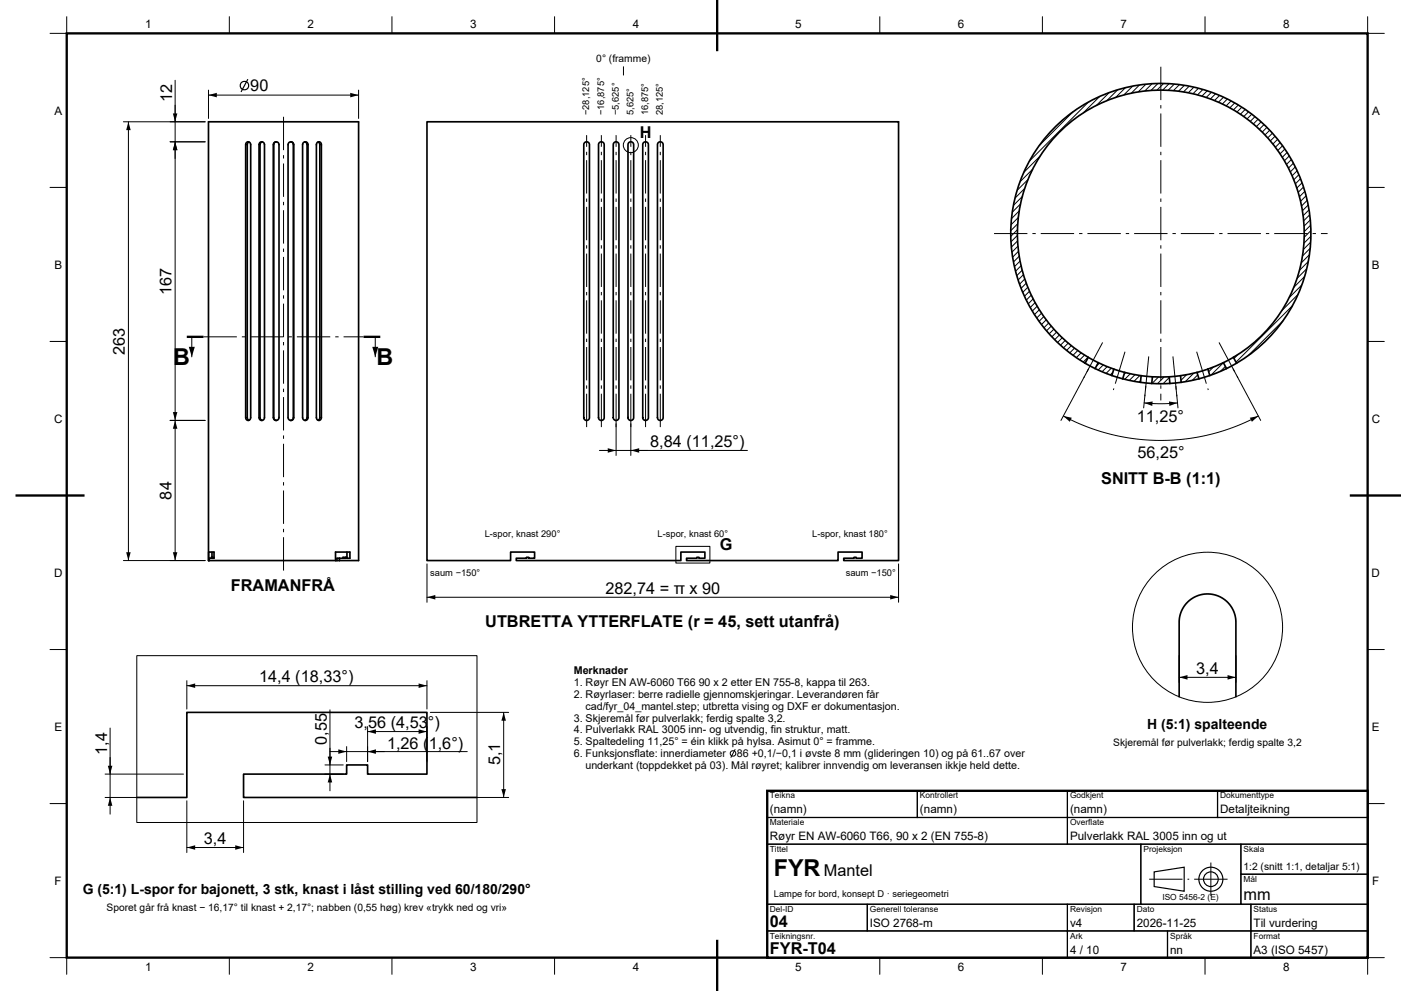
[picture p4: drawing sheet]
<svg xmlns="http://www.w3.org/2000/svg" width="420mm" height="297mm" viewBox="0 0 420 297" stroke-linecap="round" stroke-linejoin="round" font-family="sans-serif">
<g fill="none" stroke="#000" stroke-width=".5">
<path d="M62.5 36.5h45v131.5h-45zM128 36.5h141.4v131.5h-16.5v-.7h3.1v-.3h.7v.3h1.7v-1.9h-7.2v2.6h-45.4v-.7h3.1v-.3h.6v.3h1.8v-1.9h-7.2v2.6h-49.3v-.7h3.1v-.3h.6v.3h1.8v-1.9h-7.2v2.6h-25.1zM73.9 42.7a.75 .75 0 0 1 .9-.1 .75 .75 0 0 1 .4 .8v81.8a.76 .76 0 0 1-.8 .8 .76 .76 0 0 1-.7-.8v-81.8zM74.6 42.5l-.5 .9v81.8l.5 .8M78 42.7a.81 .81 0 0 1 .8-.1 .81 .81 0 0 1 .5 .8v81.8a.81 .81 0 0 1-.8 .8 .81 .81 0 0 1-.8-.8v-81.8zM78.6 42.5l-.5 .3-.1 .6v81.8l.1 .5 .5 .3M82.8 42.5l-.6 .3-.2 .6v81.8l.2 .5 .6 .3M82.8 42.5l.6 .3 .2 .6v81.8l-.2 .5-.6 .3M86.6 42.8a.85 .85 0 0 1 .9-.2 .85 .85 0 0 1 .5 .8v81.8a.85 .85 0 0 1-.8 .8 .85 .85 0 0 1-.8-.8v-81.8zM87.2 42.5l.6 .3 .2 .6v81.8l-.2 .5-.6 .3M90.9 42.8a.81 .81 0 0 1 .9-.2 .81 .81 0 0 1 .5 .8v81.8a.81 .81 0 0 1-.8 .8 .81 .81 0 0 1-.8-.8v-81.8zM91.4 42.5l.5 .3 .2 .6v81.8l-.2 .5-.5 .3"/>
<path d="M95.1 42.7a.74 .74 0 0 1 .9-.1 .74 .74 0 0 1 .3 .8v81.8a.76 .76 0 0 1-.7 .8 .76 .76 0 0 1-.8-.8v-81.8zM95.4 42.5l.5 .9v81.8l-.5 .8M175.2 42.8l1-.2 .5 .8v81.8l-.2 .5-.6 .3-.6-.2-.3-.6v-81.9zM179.7 42.8l.9-.2 .5 .8v81.8l-.2 .5-.6 .3-.6-.2-.3-.6v-81.9zM184.1 42.8l.9-.2 .5 .8v81.8l-.2 .5-.6 .3-.6-.2-.3-.6v-81.9zM188.5 42.8l.9-.2 .6 .7v81.9l-.3 .6-.6 .2-.6-.2-.2-.6v-81.9zM192.9 42.8l1-.2 .5 .8v81.8l-.2 .5-.7 .3-.6-.2-.2-.6v-81.9zM197.3 42.8l1-.2 .5 .8v81.8l-.2 .5-.6 .3-.6-.2-.3-.6v-81.9zM325.3 108.9l3 1.6M325.3 108.9a45 45 0 0 1-11.7-67.9 45 45 0 0 1 68.8 0 45 45 0 0 1-11.7 67.9M326.2 107.1l3 1.6M326.2 107.1a43 43 0 0 1-11.1-64.8 43 43 0 0 1 65.8 0 43 43 0 0 1-11.1 64.8"/>
<path d="M326.2 107.1l-.9 1.8M328.3 110.5l5 2M329.2 108.7l4.7 1.9M329.2 108.7l-.9 1.8M333.3 112.5l3.3 1M333.9 110.6l3.3 1M333.9 110.6l-.6 1.9M336.6 113.5l5.3 1.1M337.2 111.6l4.9 1M337.2 111.6l-.6 1.9M341.9 114.6l3.4 .3M342.1 112.6l3.4 .3"/>
<path d="M342.1 112.6l-.2 2M345.3 114.9h5.4M345.5 112.9l-.2 2M345.5 112.9h5M350.5 112.9l.2 2M353.9 112.6l-3.4 .3M353.9 112.6l.2 2M354.1 114.6l-3.4 .3M358.8 111.6l-4.9 1M358.8 111.6l.6 1.9M359.4 113.5l-5.3 1.1M362.1 110.6l-3.3 1"/>
<path d="M362.1 110.6l.6 1.9M362.7 112.5l-3.3 1M366.8 108.7l-4.7 1.9M366.8 108.7l.9 1.8M367.7 110.5l-5 2M369.8 107.1l-3 1.6M369.8 107.1l.9 1.8M370.7 108.9l-3 1.6M63.5 165.4l.1 1.9h.6v-1.9h-1.6v2.6M64.2 167l-1.5 .3v.7M101.8 167.3v.7M103.7 167v.3h-2.7v.7"/>
<path d="M104 167h-1.2v.3M104 165.4v1.9h.9v-1.9h-4.3v2.6M353.5 208.8v-22.3a8.5 8.5 0 0 1 8.5-8.5 8.5 8.5 0 0 1 8.5 8.5v22.3M41 239h15v-25.5h72v18.5h-17.8v-2.7h-6.3v2.7h-30.9v7h70"/>
</g>
<g fill="none" stroke="#000" stroke-width=".3">
<path d="M20 5v5h-5M68.8 5v5M117.5 5v5M166.3 5v5M186.9 20v2.5M215 5v5M263.7 5v5M312.5 5v5M361.3 5v5M410 5v5h5M37 36.5h24.5M38.5 36.5v131.5"/>
<path d="M52.5 24.1v143.9M62.5 27v8.5M62.5 28.5h45M107.5 27v8.5M321.7 33.5l-10.2 10.2M326.3 30.6l-17.7 17.7M329.7 28.9l-5 5M332.5 27.8l-3.8 3.8M335.1 26.9l-3.3 3.3M337.4 26.3l-2.9 2.9M339.6 25.8l-2.7 2.7M341.6 25.5l-2.5 2.4"/>
<path d="M343.5 25.2l-2.3 2.3M345.4 25.1l-2.2 2.2M347.1 25l-2.1 2.1M348.8 25l-2 2M350.5 25.1l-2 1.9M352.1 25.2l-1.9 1.9M353.6 25.4l-1.8 1.8M355.1 25.6l-1.8 1.7M356.5 25.8l-1.7 1.7M357.9 26.1l-1.7 1.7M359.3 26.4l-1.7 1.7M360.6 26.8l-1.6 1.6"/>
<path d="M361.9 27.2l-1.6 1.6M363.2 27.6l-1.6 1.6M364.4 28.1l-1.5 1.6M365.6 28.6l-1.5 1.5M366.8 29.1l-1.5 1.5M367.9 29.7l-1.5 1.5M369.1 30.2l-1.5 1.5M370.2 30.8l-1.5 1.5M371.2 31.5l-1.4 1.4M372.3 32.1l-1.5 1.5M373.3 32.8l-1.4 1.4M374.3 33.5l-1.4 1.4"/>
<path d="M375.3 34.2l-1.5 1.4M376.2 35l-1.4 1.4M377.2 35.7l-1.5 1.5M378.1 36.5l-1.5 1.4M378.9 37.3l-1.4 1.5M379.8 38.2l-1.4 1.4M380.6 39l-1.4 1.4M381.5 39.9l-1.5 1.4M15 56.2h5M51 42.5h10.5M73.7 43.4h.4M77.7 43.4h.3"/>
<path d="M82 43.4h.1M88 43.4h.1M92.1 43.4h.2M95.9 43.4h.4M306.5 58.9l-2.7 2.7M307.2 56.5l-2.9 2.9M308.2 53.8l-3.3 3.3M309.6 50.7l-3.9 3.8M311.9 46.7l-5 5M382.2 40.8l-1.4 1.4M383 41.7l-1.4 1.5M383.8 42.7l-1.5 1.4"/>
<path d="M384.5 43.7l-1.4 1.4M385.2 44.7l-1.5 1.4M385.9 45.7l-1.5 1.4M386.5 46.7l-1.4 1.5M387.1 47.8l-1.4 1.5M387.7 48.9l-1.4 1.5M388.3 50l-1.5 1.5M388.9 51.2l-1.5 1.5M389.4 52.4l-1.5 1.5M389.9 53.6l-1.6 1.5M390.3 54.8l-1.5 1.6M390.8 56.1l-1.6 1.5"/>
<path d="M391.2 57.3l-1.6 1.7M391.5 58.7l-1.6 1.6M410 56.2h5M305 70.5l-1.9 2M305 68.8l-2 2M305.1 72.2l-1.9 1.9M305.1 67.1l-2.1 2M305.2 73.8l-1.8 1.8M305.3 65.2l-2.2 2.2M305.3 75.3l-1.7 1.8M305.5 63.2l-2.3 2.3M305.5 76.8l-1.7 1.7"/>
<path d="M305.8 78.2l-1.7 1.7M305.9 61.1l-2.4 2.5M306.1 79.6l-1.7 1.7M391.9 60l-1.7 1.7M392.2 61.4l-1.7 1.8M392.2 78.4l-2.6 2.6M392.4 62.9l-1.7 1.8M392.5 76.3l-2.4 2.5M392.6 64.4l-1.8 1.8M392.8 74.4l-2.3 2.3M392.8 65.9l-1.9 1.9M392.9 72.6l-2.2 2.2"/>
<path d="M392.9 67.5l-1.9 1.9M393 70.8l-2.1 2.1M393 69.1l-2 2M306.4 81l-1.6 1.6M306.8 82.3l-1.6 1.6M307.2 83.6l-1.6 1.6M307.7 84.9l-1.6 1.5M308.1 86.1l-1.5 1.5M308.6 87.3l-1.5 1.5M309.2 88.4l-1.5 1.5M309.7 89.6l-1.5 1.5M310.3 90.7l-1.5 1.5"/>
<path d="M310.9 91.8l-1.4 1.4M311.6 92.8l-1.5 1.5M312.2 93.9l-1.4 1.4M312.9 94.9l-1.4 1.4M313.6 95.8l-1.4 1.5M314.4 96.8l-1.4 1.4M315.1 97.7l-1.4 1.5M315.9 98.6l-1.4 1.5M316.8 99.5l-1.5 1.4M384.6 96.1l-10.4 10.5M387.5 91.6l-17 16.9M389.1 88.2l-4.8 4.9"/>
<path d="M390.3 85.4l-3.8 3.8M391.1 82.9l-3.2 3.2M391.7 80.5l-2.9 2.9M15 102.3h5M57.5 100.9v6M112.5 100.9v6M317.6 100.4l-1.4 1.4M318.4 101.2l-1.4 1.4M319.3 102l-1.4 1.5M320.2 102.8l-1.4 1.4M321.2 103.6l-1.4 1.4M322.1 104.3l-1.4 1.5"/>
<path d="M323.1 105.1l-1.4 1.4M324.1 105.7l-1.4 1.5M325.1 106.4l-1.4 1.5M326.2 107.1l-1.5 1.4M326.3 110.6l-8.2 15.4M329.6 108.8l-.9 .9M330.7 109.4l-1.5 1.5M331.9 109.9l-1.5 1.5M333.2 110.3l-1.6 1.6M333.6 111.6l-.8 .8M337.5 111.7l-.5 .5M338.8 112l-1.6 1.7"/>
<path d="M340.3 112.3l-1.7 1.7M341.7 112.5l-1.7 1.8M342 114l-.6 .5M343.5 115.8l-.6 6.4M345.7 112.9l-.2 .2M347.3 113l-1.9 1.9M349 113l-2 2M350.5 113.1l-1.8 1.9M350.7 114.7l-.3 .2M352.5 115.8l.6 6.4M355.7 112.3l-1.7 1.7M357.9 111.8l-2.6 2.6"/>
<path d="M359.1 112.3l-1.7 1.7M363.8 110l-1.5 1.4M366.8 108.7l-3.7 3.7M367.4 109.8l-1.5 1.5M369.7 110.6l8.2 15.4M371.1 106.2l-1.2 1.2M410 102.3h5M51 126h10.5M73.7 125.2h.4M77.7 125.2h.3M82 125.2h.1M88 125.2h.1"/>
<path d="M92.1 125.2h.2M95.9 125.2h.4M179.7 135h44.4M184.7 127v9.5M189.1 127v9.5M318.8 124.7a62 62 0 0 0 58.4 0M343 120.8l4.9 .2 5.1-.2M15 148.5h5M410 148.5h5M37 168h24.5M128 169v11.5M128 179h141.4"/>
<path d="M202.6 163.7h10.2v5.1h-10.2zM269.4 169v11.5M15 194.7h5M41 196.5h102v50h-102zM353.5 196.5v8M370.5 196.5v8M410 194.7h5M33 218.2v25.8M56 204v8.5M56 205.5h72M98.9 212.7v24.3M110.2 217.7v10.6"/>
<path d="M110.2 219.2h17.8M128 204v8.5M128 217.7v10.6M129 213.5h23.5M151 213.5v25.5M353.5 203h17M31.5 239h23.5M31.5 232h23.5M97.4 232h5.5M97.4 229.3h5.5M98.9 225.3h41.2M103.9 223.8v4.5"/>
<path d="M129 239h23.5M15 240.8h5M56 240v15.5M56 254h17M73 240v15.5M410 240.8h5M15 287h5v5M68.8 287v5M117.5 287v5M166.3 287v5M215 287v5M263.7 287v5"/>
<path d="M312.5 287v5M361.3 287v5M415 287h-5v5"/>
<circle cx="189.1" cy="43.5" r="2.25"/>
<circle cx="362" cy="188" r="22.5"/>
<circle cx="219.7" cy="225.8" r=".83"/>
</g>
<g fill="none" stroke="#000" stroke-width=".3" stroke-dasharray="10 1.5 1 1.5" stroke-linecap="butt">
<path d="M348 20v100M298 70h100M61 100.9h48M330.6 102.6l-5.7 10.6M337.3 105.4l-3.5 11.5M344.4 106.8l-1.2 12M351.6 106.8l1.2 12M358.7 105.4l3.5 11.5M365.4 102.6l5.7 10.6M175.9 128v-87.5M180.3 128v-87.5M184.7 128v-87.5"/>
<path d="M189.1 128v-87.5M193.5 128v-87.5M197.9 128v-87.5M85 171v-137.5"/>
</g>
<g fill="#000">
<path d="M38.5 36.5l.7 2.5h-1.4zM51.8 34h1.4l-.7 2.5zM62.5 28.5l2.5-.7v1.4zM105 27.8l2.5 .7-2.5 .7zM52.5 42.5l.7 2.5h-1.4zM56.6 103.9h1.8l-.9 3zM111.6 103.9h1.8l-.9 3zM52.5 126l.7 2.5h-1.4zM51.8 123.5h1.4l-.7 2.5zM182.2 134.3l2.5 .7-2.5 .7zM189.1 135l2.5-.7v1.4zM318.8 124.7l2.5 .5-.6 1.2z"/>
<path d="M343 120.8l2.6-.5-.2 1.4zM350.4 120.3l2.6 .5-2.4 .9zM374.7 125.2l2.5-.5-1.9 1.7zM37.8 165.5h1.4l-.7 2.5zM51.8 165.5h1.4l-.7 2.5zM128 179l2.5-.7v1.4zM266.9 178.3l2.5 .7-2.5 .7zM56 205.5l2.5-.7v1.4zM110.2 219.2l2.5-.6v1.3zM125.5 204.8l2.5 .7-2.5 .7zM125.5 218.6l2.5 .6-2.5 .7zM151 213.5l.7 2.5h-1.4z"/>
<path d="M353.5 203l2.5-.7v1.4zM368 202.3l2.5 .7-2.5 .7zM33 239l.7 2.5h-1.4zM32.3 229.5h1.4l-.7 2.5zM98.9 232l.7 2.5h-1.4zM98.2 226.8h1.4l-.7 2.5zM101.4 224.6l2.5 .7-2.5 .6zM110.2 225.3l2.5-.7v1.3zM150.3 236.5h1.4l-.7 2.5zM56 254l2.5-.7v1.4zM70.5 253.3l2.5 .7-2.5 .7z"/>
</g>
<circle cx="73.3" cy="25.6" r="1.27" fill="none" stroke="#000" stroke-width=".35"/>
<path d="M74.3 23.7l-2 3.9z" fill="#000" stroke="#000" stroke-width=".35"/>
<path d="M56 100.9h5M109 100.9h5" fill="none" stroke="#000" stroke-width=".7" stroke-linecap="butt"/>
<path d="M220.4 224.6l-1.3 2.5z" fill="#000" stroke="#000" stroke-width=".3"/>
<path d="M20 10h390v277h-390zM215 0v15M5 148.5h20M405 148.5h15M215 282v15" fill="none" stroke="#000" stroke-width=".7"/>
<path d="M230 237h180v50h-180z" fill="#fff" stroke="#000" stroke-width=".7"/>
<g fill="none" stroke="#000" stroke-width=".35">
<path d="M230 237h45v8h-45zM275 237h45v8h-45zM320 237h45v8h-45zM365 237h45v8h-45zM230 245h90v8h-90zM230 253h112v18h-112zM320 245h90v8h-90zM342 253h30v18h-30zM372 253h38v9h-38zM230 271h30v8h-30zM230 279h90v8h-90zM260 271h60v8h-60z"/>
<path d="M320 271h20v8h-20zM320 279h30v8h-30zM340 271h35v8h-35zM346 261.3l9-1.4v7.2l-9-1.4zM350 279h25v8h-25zM372 262h38v9h-38zM375 271h35v8h-35zM375 279h35v8h-35z"/>
<circle cx="363" cy="263.5" r="2.2"/>
<circle cx="363" cy="263.5" r="3.6"/>
</g>
<path d="M363 258.5v10M344.5 263.5h12M358 263.5h10" fill="none" stroke="#000" stroke-width=".3" stroke-dasharray="10 1.5 1 1.5" stroke-linecap="butt"/>
<g font-size="7">
<text x="51.9" y="109.5">B</text>
<text x="112.9" y="109.5">B</text>
<text x="232" y="262.5">FYR</text>
</g>
<g font-size="4.9">
<text x="75" y="27.4">90</text>
<text x="51.6" y="30.6" transform="rotate(-90 51.6 30.6)">12</text>
<text x="191.9" y="41.5">H</text>
<text x="51.4" y="88.5" transform="rotate(-90 51.4 88.5)">167</text>
<text x="37.4" y="106.3" transform="rotate(-90 37.4 106.3)">263</text>
<text x="340.8" y="126.5">11,25°</text>
<text x="194.9" y="134.1">8,84 (11,25°)</text>
<text x="341" y="137.2">56,25°</text>
<text x="51.4" y="149.7" transform="rotate(-90 51.4 149.7)">84</text>
<text x="330.1" y="145">SNITT B-B (1:1)</text>
<text x="215.8" y="164.7">G</text>
<text x="69.2" y="177">FRAMANFRÅ</text>
<text x="181.5" y="177.9">282,74 = π x 90</text>
<text x="145.5" y="188">UTBRETTA YTTERFLATE (r = 45, sett utanfrå)</text>
<text x="358.6" y="201.9">3,4</text>
<text x="77.7" y="204.4">14,4 (18,33°)</text>
<text x="106.3" y="218.2">3,56 (4,53°)</text>
<text x="32.1" y="226.1" transform="rotate(-90 32.1 226.1)">1,4</text>
<text x="98" y="223.3" transform="rotate(-90 98 223.3)">0,55</text>
<text x="116" y="224.4">1,26 (1,6°)</text>
<text x="149.9" y="229.3" transform="rotate(-90 149.9 229.3)">5,1</text>
<text x="61.1" y="252.9">3,4</text>
<text x="247" y="262.5">Mantel</text>
<text x="372.8" y="269.8">mm</text>
<text x="230.8" y="277.8">04</text>
<text x="230.8" y="285.8">FYR-T04</text>
</g>
<g font-size="4.2">
<text x="343.9" y="218.5">H (5:1) spalteende</text>
<text x="24.8" y="268">G (5:1) L-spor for bajonett, 3 stk, knast i låst stilling ved 60/180/290°</text>
</g>
<g font-size="3.5">
<text x="43.5" y="8.4">1</text>
<text x="92.2" y="8.4">2</text>
<text x="140.9" y="8.4">3</text>
<text x="189.7" y="8.4">4</text>
<text x="238.4" y="8.4">5</text>
<text x="287.2" y="8.4">6</text>
<text x="335.9" y="8.4">7</text>
<text x="384.7" y="8.4">8</text>
<text x="16.3" y="34.3">A</text>
<text x="411.3" y="34.3">A</text>
<text x="16.3" y="80.5">B</text>
<text x="411.3" y="80.5">B</text>
<text x="16.2" y="126.7">C</text>
<text x="411.2" y="126.7">C</text>
<text x="16.2" y="172.8">D</text>
<text x="411.2" y="172.8">D</text>
<text x="16.3" y="219">E</text>
<text x="411.3" y="219">E</text>
<text x="230.8" y="243.8">(namn)</text>
<text x="275.8" y="243.8">(namn)</text>
<text x="320.8" y="243.8">(namn)</text>
<text x="365.8" y="243.8">Detaljteikning</text>
<text x="230.8" y="251.8">Røyr EN AW-6060 T66, 90 x 2 (EN 755-8)</text>
<text x="320.8" y="251.8">Pulverlakk RAL 3005 inn og ut</text>
<text x="16.4" y="265.2">F</text>
<text x="411.4" y="265.2">F</text>
<text x="260.8" y="277.8">ISO 2768-m</text>
<text x="320.8" y="277.8">v4</text>
<text x="340.8" y="277.8">2026-11-25</text>
<text x="375.8" y="277.8">Til vurdering</text>
<text x="320.8" y="285.8">4 / 10</text>
<text x="350.8" y="285.8">nn</text>
<text x="375.8" y="285.8">A3 (ISO 5457)</text>
<text x="43.5" y="290.9">1</text>
<text x="92.2" y="290.9">2</text>
<text x="140.9" y="290.9">3</text>
<text x="189.7" y="290.9">4</text>
<text x="238.4" y="290.9">5</text>
<text x="287.2" y="290.9">6</text>
<text x="335.9" y="290.9">7</text>
<text x="384.7" y="290.9">8</text>
</g>
<g font-size="3.2">
<text x="172" y="202">Merknader</text>
<text x="172" y="205.6">1. Røyr EN AW-6060 T66 90 x 2 etter EN 755-8, kappa til 263.</text>
<text x="172" y="209.1">2. Røyrlaser: berre radielle gjennomskjeringar. Leverandøren får</text>
<text x="175.5" y="212.7">cad/fyr_04_mantel.step; utbretta vising og DXF er dokumentasjon.</text>
<text x="172" y="216.3">3. Skjeremål før pulverlakk; ferdig spalte 3,2.</text>
<text x="172" y="219.8">4. Pulverlakk RAL 3005 inn- og utvendig, fin struktur, matt.</text>
<text x="172" y="223.4">5. Spaltedeling 11,25° = éin klikk på hylsa. Asimut 0° = framme.</text>
<text x="172" y="227">6. Funksjonsflate: innerdiameter</text>
<text x="220.9" y="227">86 +0,1/−0,1 i øvste 8 mm (glideringen 10) og på 61..67 over</text>
<text x="175.5" y="230.5">underkant (toppdekket på 03). Mål røyret; kalibrer innvendig om leveransen ikkje held dette.</text>
</g>
<g font-size="3.1">
<text x="178.8" y="18.5">0° (framme)</text>
<text x="333.7" y="223.5">Skjeremål før pulverlakk; ferdig spalte 3,2</text>
<text x="372.8" y="260.8">1:2 (snitt 1:1, detaljar 5:1)</text>
<text x="32" y="273">Sporet går frå knast − 16,17° til knast + 2,17°; nabben (0,55 høg) krev «trykk ned og vri»</text>
</g>
<g font-size="2.8">
<text x="176.7" y="34.5" transform="rotate(-90 176.7 34.5)">−28,125°</text>
<text x="181.1" y="34.5" transform="rotate(-90 181.1 34.5)">−16,875°</text>
<text x="185.5" y="34.5" transform="rotate(-90 185.5 34.5)">−5,625°</text>
<text x="189.9" y="34.5" transform="rotate(-90 189.9 34.5)">5,625°</text>
<text x="194.3" y="34.5" transform="rotate(-90 194.3 34.5)">16,875°</text>
<text x="198.8" y="34.5" transform="rotate(-90 198.8 34.5)">28,125°</text>
<text x="145.3" y="160.9">L-spor, knast 290°</text>
<text x="197.1" y="160.9">L-spor, knast 60°</text>
<text x="243.5" y="160.9">L-spor, knast 180°</text>
<text x="129" y="172.5">saum −150°</text>
<text x="253.5" y="172.5">saum −150°</text>
<text x="232" y="268.8">Lampe for bord, konsept D · seriegeometri</text>
</g>
<g font-size="2.5">
<text x="230.8" y="239.3">Teikna</text>
<text x="275.8" y="239.3">Kontrollert</text>
<text x="320.8" y="239.3">Godkjent</text>
<text x="365.8" y="239.3">Dokumenttype</text>
<text x="230.8" y="247.3">Materiale</text>
<text x="320.8" y="247.3">Overflate</text>
<text x="230.8" y="255.3">Tittel</text>
<text x="342.8" y="255.3">Projeksjon</text>
<text x="372.8" y="255.3">Skala</text>
<text x="348.5" y="269.8">ISO 5456-2 (E)</text>
<text x="372.8" y="264.3">Mål</text>
<text x="230.8" y="273.3">Del-ID</text>
<text x="260.8" y="273.3">Generell toleranse</text>
<text x="320.8" y="273.3">Revisjon</text>
<text x="340.8" y="273.3">Dato</text>
<text x="375.8" y="273.3">Status</text>
<text x="230.8" y="281.3">Teikningsnr.</text>
<text x="320.8" y="281.3">Ark</text>
<text x="350.8" y="281.3">Språk</text>
<text x="375.8" y="281.3">Format</text>
</g>
</svg>
